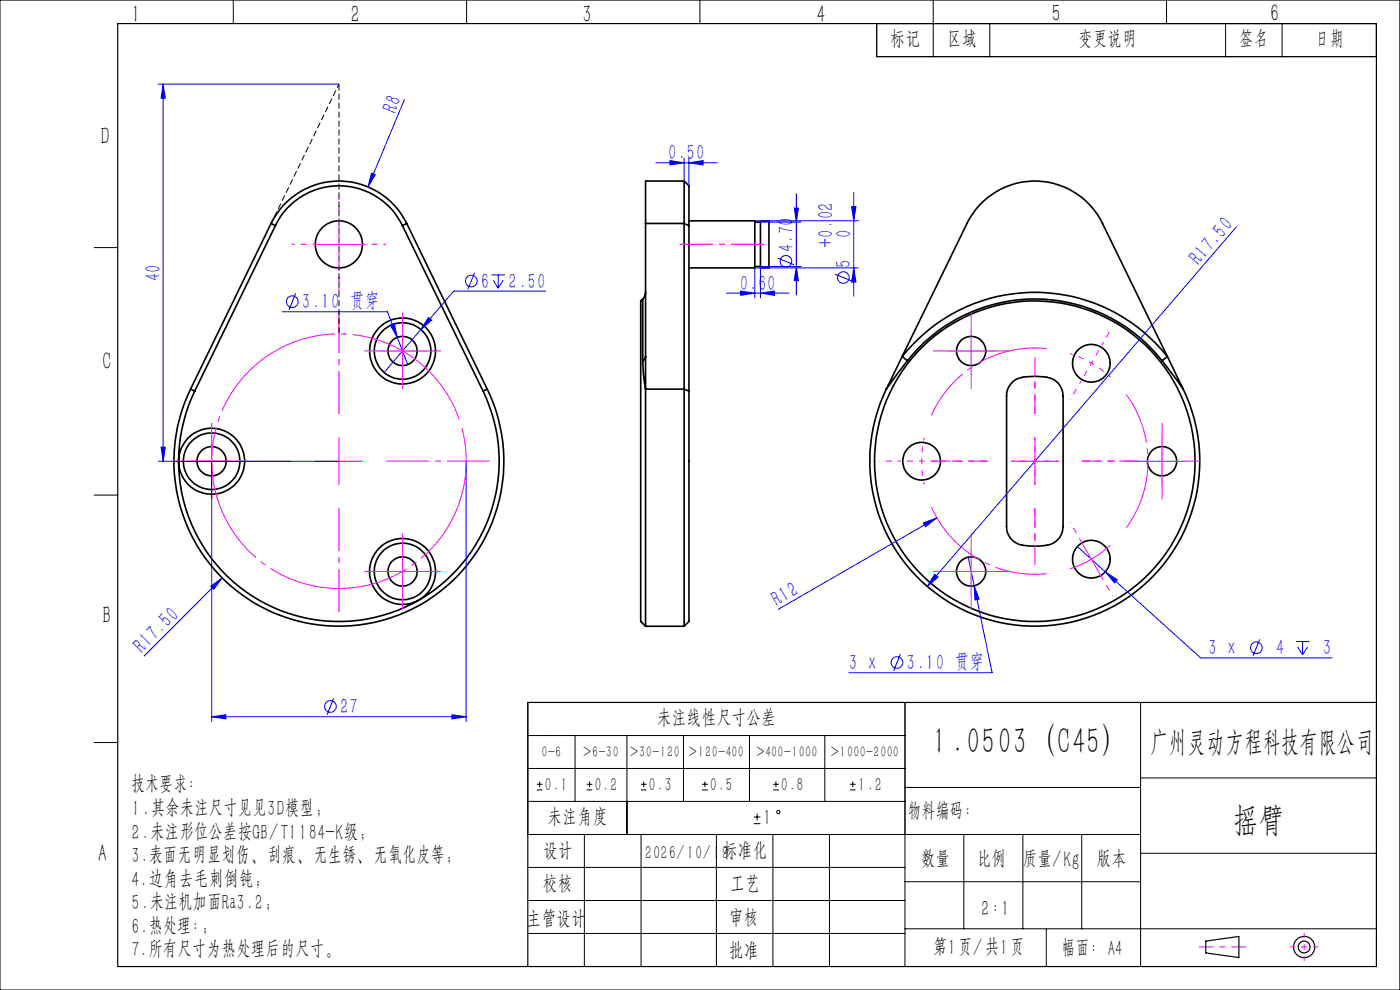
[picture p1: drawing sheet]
<svg xmlns="http://www.w3.org/2000/svg" width="297mm" height="210mm" viewBox="0 0 297 210" stroke-linecap="round" stroke-linejoin="round" font-family="sans-serif">
<g fill="none" stroke="#000" stroke-width=".35">
<path d="M145.1 38.4v9M145.1 38.4h-8.2v9M145.1 38.4l1.1 1v8.5M57.5 47.4a16 16 0 0 1 14.4-9 16 16 0 0 1 14.4 9M57.5 47.4l.9 .5M57.5 47.4l-17.1 35.1M58.4 47.9a15 15 0 0 1 13.5-8.5 15 15 0 0 1 13.5 8.5M58.4 47.9l-17.1 35.1M85.4 47.9l17.1 35.1M86.3 47.4l-.9 .5M86.3 47.4l17.1 35.1M136.9 47.4v35.1"/>
<path d="M136.9 47.4h8.2M145.1 47.4v35.1M145.1 47.4l1.1 .5M146.2 46.8h13.9v10h-13.9M146.2 47.9v35.1M160.1 56.5h1.2M160.1 47.1h1.2M161.3 46.8h1.8v10h-1.8zM136.3 76.5l.2 2.7 .4 3.3M136.3 63.4l-.4 .4v68l1 1M136.3 63.4v13.1M136.9 62l-.2 1-.4 .4"/>
<path d="M136.9 75.6l-.2 .6-.4 .3M192.5 76.5l-4.5 6M192.5 76.5a34.4 34.4 0 0 1 54 0M246.5 76.5l4.5 6M247.7 75.6a35.9 35.9 0 0 0-56.3 0l1.1 .9M247.7 75.6l-1.2 .9M247.7 75.6l-13.8-28.2a16 16 0 0 0-14.4-9 16 16 0 0 0-14.4 9l-17.1 35.1M247.7 75.6l3.3 6.9M37.9 97.9a34 34 0 0 0 51 29.4M40.4 82.5a35 35 0 0 0 31.5 50.3 35 35 0 0 0 31.5-50.3M40.4 82.5l.9 .5M41.3 83a35.1 35.1 0 0 0-3.4 14.9"/>
<path d="M102.5 83a34.1 34.1 0 0 1-13.6 44.3M103.4 82.5l-.9 .5M136.9 82.5v50.3M136.9 82.5h8.2M145.1 82.5v50.3M145.1 82.5l1.1 .5M146.2 83v48.8l-1.1 1M188 82.5a35 35 0 0 0 31.5 50.3 35 35 0 0 0 31.5-50.3M214.7 81.1a7.3 7.3 0 0 1 5.5-1.2 5 5 0 0 1 4.9 2.3l.4 1.8v27.7a4.3 4.3 0 0 1-4.7 4.1 12.1 12.1 0 0 1-5-.5 3.9 3.9 0 0 1-2.3-3.6v-27.7a3.8 3.8 0 0 1 1.2-2.9zM136.9 132.8h8.2"/>
<circle cx="71.9" cy="51.8" r="5"/>
<circle cx="85.4" cy="74.5" r="7"/>
<circle cx="85.4" cy="74.5" r="6"/>
<circle cx="85.4" cy="74.5" r="3.1"/>
<circle cx="206" cy="74.4" r="3.1"/>
<circle cx="231.5" cy="77.1" r="4"/>
<circle cx="44.9" cy="97.8" r="3.1"/>
<circle cx="44.9" cy="97.8" r="7"/>
<circle cx="44.9" cy="97.8" r="6"/>
<circle cx="195.5" cy="97.8" r="4"/>
<circle cx="219.5" cy="97.8" r="34"/>
<circle cx="246.5" cy="97.8" r="3.1"/>
<circle cx="231.5" cy="118.6" r="4"/>
<circle cx="85.4" cy="121.2" r="7"/>
<circle cx="85.4" cy="121.2" r="6"/>
<circle cx="85.4" cy="121.2" r="3.1"/>
<circle cx="206" cy="121.2" r="3.1"/>
</g>
<g fill="none" stroke="#00f" stroke-width=".21">
<path d="M33.6 17.8h38.3M34.6 17.8l.5 3h-.9zM34.6 17.8v80.1M78.8 36.7l.8 .4-1.5 2.5zM85.8 21.1l-7.7 18.5M139.1 34.5h13.1M142.1 34.1l3 .4-3 .5zM145.1 33.5v4.9M146.2 34.5l3-.4v.9zM146.2 33.5v5.9M100.7 57.8l-1.4 3.6M104.3 58.3h2.8"/>
<path d="M104.6 59.4l1.1 1.7M105.7 58.3v2.8M106.8 59.4l-1.1 1.7M160.1 46.8h22M161.3 47.1h8.6M161.3 56.5h8.6M161.3 56.8v6.4M165 54.7l3.5 1.5M168.5 44.1h.9l-.5 3zM168.9 41.1v21.4M168.9 56.5l.5 3h-.9zM177.1 58.2l3.6 1.4"/>
<path d="M180.7 43.8h.9l-.5 3zM181.1 40.8v22M181.1 56.8l.5 3h-.9zM182.1 56.8h-22v6.4M262.3 48.1l-65.6 76.3M59.9 66.1h22.3l4.3 11.3M62.7 62.2l-1.4 3.5M82.8 68.9l.8-.3 .7 3zM89.3 69.9l-7.8 9.1M90.9 67.3l.7 .6-2.3 2zM115.8 61.8h-19.6l-6.9 8.1M154.1 62.2h13.3"/>
<path d="M157.1 61.7l3 .5-3 .4zM161.3 62.2l3-.5v.9zM33.6 97.9h38.3M34.2 94.9h.9l-.5 3zM44.9 97.9v55.2M98.9 97.9v55.2M195.9 110.9l2.8-1.1-2.3 1.9zM198.7 109.8l-33.6 19.4M205.4 118.2l1.3 6M228.6 115.9l26.1 23.7h27.9M44.7 124.4l2.4-1.8-1.8 2.4zM47.1 122.6l-16.5 16.6"/>
<path d="M191 138.8l-1.4 3.5M198.3 121.8l.7 .6-2.3 2zM206.7 124.2l1 2.9-.9 .2zM206.7 124.2l3.8 18.5h-30.4M234.5 121.3l2.5 1.7-.6 .6zM267.2 135.6l-1.4 3.6M274.9 136.1h2.8M275.3 137.2l1 1.7M276.3 136.1v2.8M277.4 137.2l-1.1 1.7M44.9 152l3-.4v.9zM44.9 152h54"/>
<path d="M70.8 148.1l-1.4 3.5M95.9 151.6l3 .4-3 .5z"/>
<circle cx="100" cy="59.6" r="1.24"/>
<circle cx="166.7" cy="55.4" r="1.24"/>
<circle cx="178.9" cy="58.9" r="1.24"/>
<circle cx="62" cy="64" r="1.24"/>
<circle cx="266.5" cy="137.4" r="1.24"/>
<circle cx="70.1" cy="149.9" r="1.24"/>
<circle cx="190.3" cy="140.5" r="1.24"/>
</g>
<g fill="none" stroke="#000" stroke-width=".21">
<path d="M0 0h297v210h-297zM49.5 0v5M99 0v5M148.5 0v5M186 5h106v7h-106zM198 0v12M210 5v7M247.5 0v5M260 5v7M272 5v7M20 52.5h5M20 105h5"/>
<path d="M20 157.5h5M112 156h80M122 156v14M133 156v21M145 156v14M159 156v14M175 156v14M242 149v56M112 163h80M112 170h80M113.9 167.6h1.2M113.9 166.4h1.2"/>
<path d="M114.5 165.8v1.2M124 177v28M124.5 167.6h1.2M124.5 166.4h1.2M125.1 165.8v1.2M136 167.6h1.2M136 166.4h1.2M136 177v28M136.6 165.8v1.2M148.9 167.6h1.3M148.9 166.4h1.3M149.5 165.8v1.2"/>
<path d="M152 177v28M159.9 174.7h1.4M159.9 173.3h1.4M160.6 172.6v1.4M164 177v28M164 167.6h1.2M164 166.4h1.2M164.6 165.8v1.2M176 177v28M180.3 167.6h1.2M180.3 166.4h1.2M180.9 165.8v1.2"/>
<path d="M192 167h50M204.5 177v20M217 177v20M229.5 177v20M242 177h-130v-28h80v56M242 165h50M112 198h80M112 191h80M112 184h80M192 197h100M192 187h50M222 197v8"/>
<path d="M242 181h50"/>
<circle cx="165.1" cy="172.3" r=".36"/>
</g>
<g fill="none" stroke="#f0f" stroke-width=".21" stroke-dasharray="30.5 1.3 1.3 1.3" stroke-dashoffset="29.9" stroke-linecap="butt">
<path d="M66.9 51.8h-5M71.9 46.8v-5M71.9 56.8v5M76.9 51.8h5M231.5 77l-2.2-1.1-2.3-.9M231.5 77l2.1 1.4 2 1.6M231.5 77l2.5-4.3M231.5 77l-2.5 4.4M195.5 97.8l.2 2.5 .4 2.5M195.5 97.8l.2-2.5 .4-2.4M195.5 97.8h-5M195.5 97.8h5"/>
<path d="M219.5 97.8v-5M219.5 97.8h-5M219.5 97.8v5M219.5 97.8h5"/>
</g>
<path d="M222.1 74a24 24 0 0 0-24.5 14.1M197.6 107.5a24 24 0 0 0 24.5 14.2M238.9 112a24 24 0 0 0 0-28.3" fill="none" stroke="#f0f" stroke-width=".21" stroke-dasharray="30.5 1.3 1.3 1.3" stroke-dashoffset="15.1" stroke-linecap="butt"/>
<g fill="none" stroke="#f0f" stroke-width=".21">
<path d="M66.9 51.8h10M71.9 46.8v10M80.4 74.5h10M85.4 69.5v10M201 74.5h10M206 69.5v10M39.9 97.9h10M44.9 92.8v10M66.9 97.9h10M71.9 92.8v10M214.5 97.9h10M219.5 92.8v10"/>
<path d="M241.5 97.9h10M246.5 92.8v10M85.4 116.2v10M206 116.2v10M229 114.3l5 8.7M235.5 115.7a23.4 23.4 0 0 1-8.5 4.9M80.4 121.2h10M201 121.2h10"/>
</g>
<g fill="none" stroke="#000" stroke-width=".25">
<path d="M25 5h267v200h-267zM292 149h-180v56M255.8 199.6l7-1v4.5l-7-1z"/>
<circle cx="276.7" cy="200.9" r="2.25"/>
<circle cx="276.7" cy="200.9" r="1.24"/>
</g>
<path d="M97.7 89.9a27 27 0 0 0-45.2-10.8 27 27 0 0 0 12.4 44.8 27 27 0 0 0 33.2-32.6l-.4-1.4" fill="none" stroke="#f0f" stroke-width=".21" stroke-dasharray="30.5 1.3 1.3 1.3" stroke-dashoffset="-1" stroke-linecap="butt"/>
<path d="M144.2 51.8h18" fill="none" stroke="#f0f" stroke-width=".21" stroke-dasharray="30.5 1.3 1.3 1.3" stroke-dashoffset="23.4" stroke-linecap="butt"/>
<path d="M234 72.7l2-3.5M190.5 97.8h-4M200.5 97.8h4M229 81.4l-2 3.4M229 114.3l-2-3.5M234 122.9l2 3.5" fill="none" stroke="#f0f" stroke-width=".21" stroke-dasharray="30.5 1.3 1.3 1.3" stroke-dashoffset="30.4" stroke-linecap="butt"/>
<path d="M209.5 97.8h-7M219.5 87.8v-7M229.5 97.8h7M219.5 107.8v7" fill="none" stroke="#f0f" stroke-width=".21" stroke-dasharray="30.5 1.3 1.3 1.3" stroke-dashoffset="28.9" stroke-linecap="butt"/>
<path d="M209.5 97.8h-12M219.5 87.8v-12M229.5 97.8h12M219.5 107.8v12" fill="none" stroke="#f0f" stroke-width=".21" stroke-dasharray="30.5 1.3 1.3 1.3" stroke-dashoffset="26.4" stroke-linecap="butt"/>
<g fill="none" stroke="#f0f" stroke-width=".21" stroke-dasharray="30.5 1.3 1.3 1.3" stroke-linecap="butt">
<path d="M80.4 74.4h-3.1M85.4 69.4v-3.1M85.4 79.4v3.1M90.4 74.4h3.1M201 74.4h-3.1M206 69.4v-3.1M206 79.4v3.1M211 74.4h3.1M39.9 97.8h-3.1M44.9 92.8v-3.1M49.9 97.8h3.1M241.5 97.8h-3.1"/>
<path d="M246.5 92.8v-3.1M251.5 97.8h3.1M44.9 102.8v3.1M85.4 116.2v-3.1M206 116.2v-3.1M246.5 102.8v3.1M80.4 121.2h-3.1M85.4 126.2v3.1M90.4 121.2h3.1M201 121.2h-3.1M206 126.2v3.1M211 121.2h3.1"/>
</g>
<path d="M61.9 97.8h-22M71.9 87.8v-22M81.9 97.8h22M71.9 107.8v22" fill="none" stroke="#f0f" stroke-width=".21" stroke-dasharray="30.5 1.3 1.3 1.3" stroke-dashoffset="21.4" stroke-linecap="butt"/>
<path d="M57.5 47.4l14.4-29.6" fill="none" stroke="#000" stroke-width=".21" stroke-dasharray="1.3 .6" stroke-dashoffset=".4" stroke-linecap="butt"/>
<path d="M71.9 17.8v53" fill="none" stroke="#000" stroke-width=".21" stroke-dasharray="1.3 .6" stroke-dashoffset="-.1" stroke-linecap="butt"/>
<path d="M276.7 197.9v6M273.7 200.9h6" fill="none" stroke="#f0f" stroke-width=".21" stroke-dasharray="30.5 1.3 1.3 1.3" stroke-dashoffset="29.4" stroke-linecap="butt"/>
<path d="M254.3 200.9h10" fill="none" stroke="#f0f" stroke-width=".21" stroke-dasharray="30.5 1.3 1.3 1.3" stroke-dashoffset="27.4" stroke-linecap="butt"/>
<g fill="#00f">
<path d="M195.9 110.9l2.8-1.1-2.3 1.9z"/>
<path d="M44.7 124.4l2.4-1.8-1.8 2.4z"/>
<path d="M198.3 121.8l.7 .6-2.3 2z"/>
<path d="M78.8 36.7l.8 .4-1.5 2.5z"/>
<path d="M142.1 34.1l3 .4-3 .5zM146.2 34.5l3-.4v.9zM157.1 61.7l3 .5-3 .4zM161.3 62.2l3-.5v.9zM206.7 124.2l.1 3.1 .9-.2zM234.5 121.3l1.9 2.3 .6-.6zM90.9 67.3l-1.6 2.6 2.3-2zM82.8 68.9l1.5 2.7-.7-3z"/>
<path d="M180.7 43.8h.9l-.5 3zM181.1 56.8l.5 3h-.9zM168.5 44.1h.9l-.5 3zM168.9 56.5l.5 3h-.9z"/>
<path d="M44.9 152l3-.4v.9zM95.9 151.6l3 .4-3 .5z"/>
<path d="M34.6 17.8l.5 3h-.9zM34.2 94.9h.9l-.5 3z"/>
</g>
<g font-size="7.3">
<text x="197.7" y="160.3">1.0503 (C45)</text>
<text x="261.5" y="177.5">摇臂</text>
</g>
<text font-size="6.1" x="243.8" y="160.3">广州灵动方程科技有限公司</text>
<g font-size="4.9">
<text x="27.7" y="5">1</text>
<text x="74.4" y="5">2</text>
<text x="123.5" y="5">3</text>
<text x="173.2" y="5">4</text>
<text x="223.1" y="4.9">5</text>
<text x="269.4" y="4.9">6</text>
<text x="21.3" y="30.9">D</text>
<text x="21.7" y="78.7">C</text>
<text x="21.7" y="132.5">B</text>
<text x="20.7" y="183.1">A</text>
</g>
<g font-size="4.3">
<text x="188.9" y="10.2">标记</text>
<text x="200.9" y="10.2">区域</text>
<text x="228.7" y="10.2">变更说明</text>
<text x="262.9" y="10.2">签名</text>
<text x="278.9" y="10.2">日期</text>
<text x="139.3" y="154.2">未注线性尺寸公差</text>
<text x="27.9" y="168.3">技术要求：</text>
<text x="27.9" y="173.3">1.其余未注尺寸见见3D模型；</text>
<text x="192.6" y="173.9">物料编码：</text>
<text x="27.9" y="178.3">2.未注形位公差按GB/T1184-K级；</text>
<text x="116.2" y="175.2">未注角度</text>
<text x="161.8" y="175.2">1</text>
<text x="27.9" y="183.3">3.表面无明显划伤、刮痕、无生锈、无氧化皮等；</text>
<text x="115.2" y="182.5">设计</text>
<text x="153.3" y="182.5">标准化</text>
<text x="195.3" y="184.2">数量</text>
<text x="207.2" y="184.2">比例</text>
<text x="216.9" y="184.2">质量/Kg</text>
<text x="232.6" y="184.2">版本</text>
<text x="27.9" y="188.3">4.边角去毛刺倒钝;</text>
<text x="115.2" y="189.5">校核</text>
<text x="154.9" y="189.5">工艺</text>
<text x="27.9" y="193.3">5.未注机加面Ra3.2；</text>
<text x="111.6" y="196.9">主管设计</text>
<text x="154.6" y="196.5">审核</text>
<text x="208.2" y="194.5">2:1</text>
<text x="27.9" y="198.3">6.热处理:；</text>
<text x="27.9" y="203.3">7.所有尺寸为热处理后的尺寸。</text>
<text x="154.6" y="203.5">批准</text>
<text x="197.9" y="202.8">第1页/共1页</text>
<text x="225.2" y="203.1">幅面：A4</text>
</g>
<g font-size="4.3" fill="#00f">
<text x="84.2" y="24.3" transform="rotate(-67 84.2 24.3)">R8</text>
<text x="141.8" y="34.2">0.50</text>
<text x="168.6" y="53.4" transform="rotate(-90 168.6 53.4)">4.70</text>
<text x="177" y="52.7" transform="rotate(-90 177 52.7)">+0.02</text>
<text x="180.8" y="50.4" transform="rotate(-90 180.8 50.4)">0</text>
<text x="34.3" y="59.6" transform="rotate(-90 34.3 59.6)">40</text>
<text x="180.8" y="56.8" transform="rotate(-90 180.8 56.8)">5</text>
<text x="254.6" y="56.6" transform="rotate(-49 254.6 56.6)">R17.50</text>
<text x="64.1" y="65.8">3.10 贯穿</text>
<text x="102" y="61.5">6</text>
<text x="107.9" y="61.5">2.50</text>
<text x="156.9" y="61.9">0.60</text>
<text x="165" y="129" transform="rotate(-30 165 129)">R12</text>
<text x="30.4" y="138.9" transform="rotate(-45 30.4 138.9)">R17.50</text>
<text x="180.1" y="142.4">3 x</text>
<text x="192.3" y="142.4">3.10 贯穿</text>
<text x="256.3" y="139.3">3 x</text>
<text x="270.7" y="139.3">4</text>
<text x="280.6" y="139.3">3</text>
<text x="72.1" y="151.7">27</text>
</g>
<g font-size="3.6">
<text x="115.5" y="168">0.1</text>
<text x="126.1" y="168">0.2</text>
<text x="137.6" y="168">0.3</text>
<text x="150.6" y="168">0.5</text>
<text x="165.7" y="168">0.8</text>
<text x="182" y="168">1.2</text>
<text x="136.8" y="182.5">2026/10/19</text>
</g>
<g font-size="3">
<text x="114.9" y="160.7">0-6</text>
<text x="123.7" y="160.7">&gt;6-30</text>
<text x="133.7" y="160.7">&gt;30-120</text>
<text x="146.1" y="160.7">&gt;120-400</text>
<text x="160.5" y="160.7">&gt;400-1000</text>
<text x="176.2" y="160.7">&gt;1000-2000</text>
</g>
</svg>
